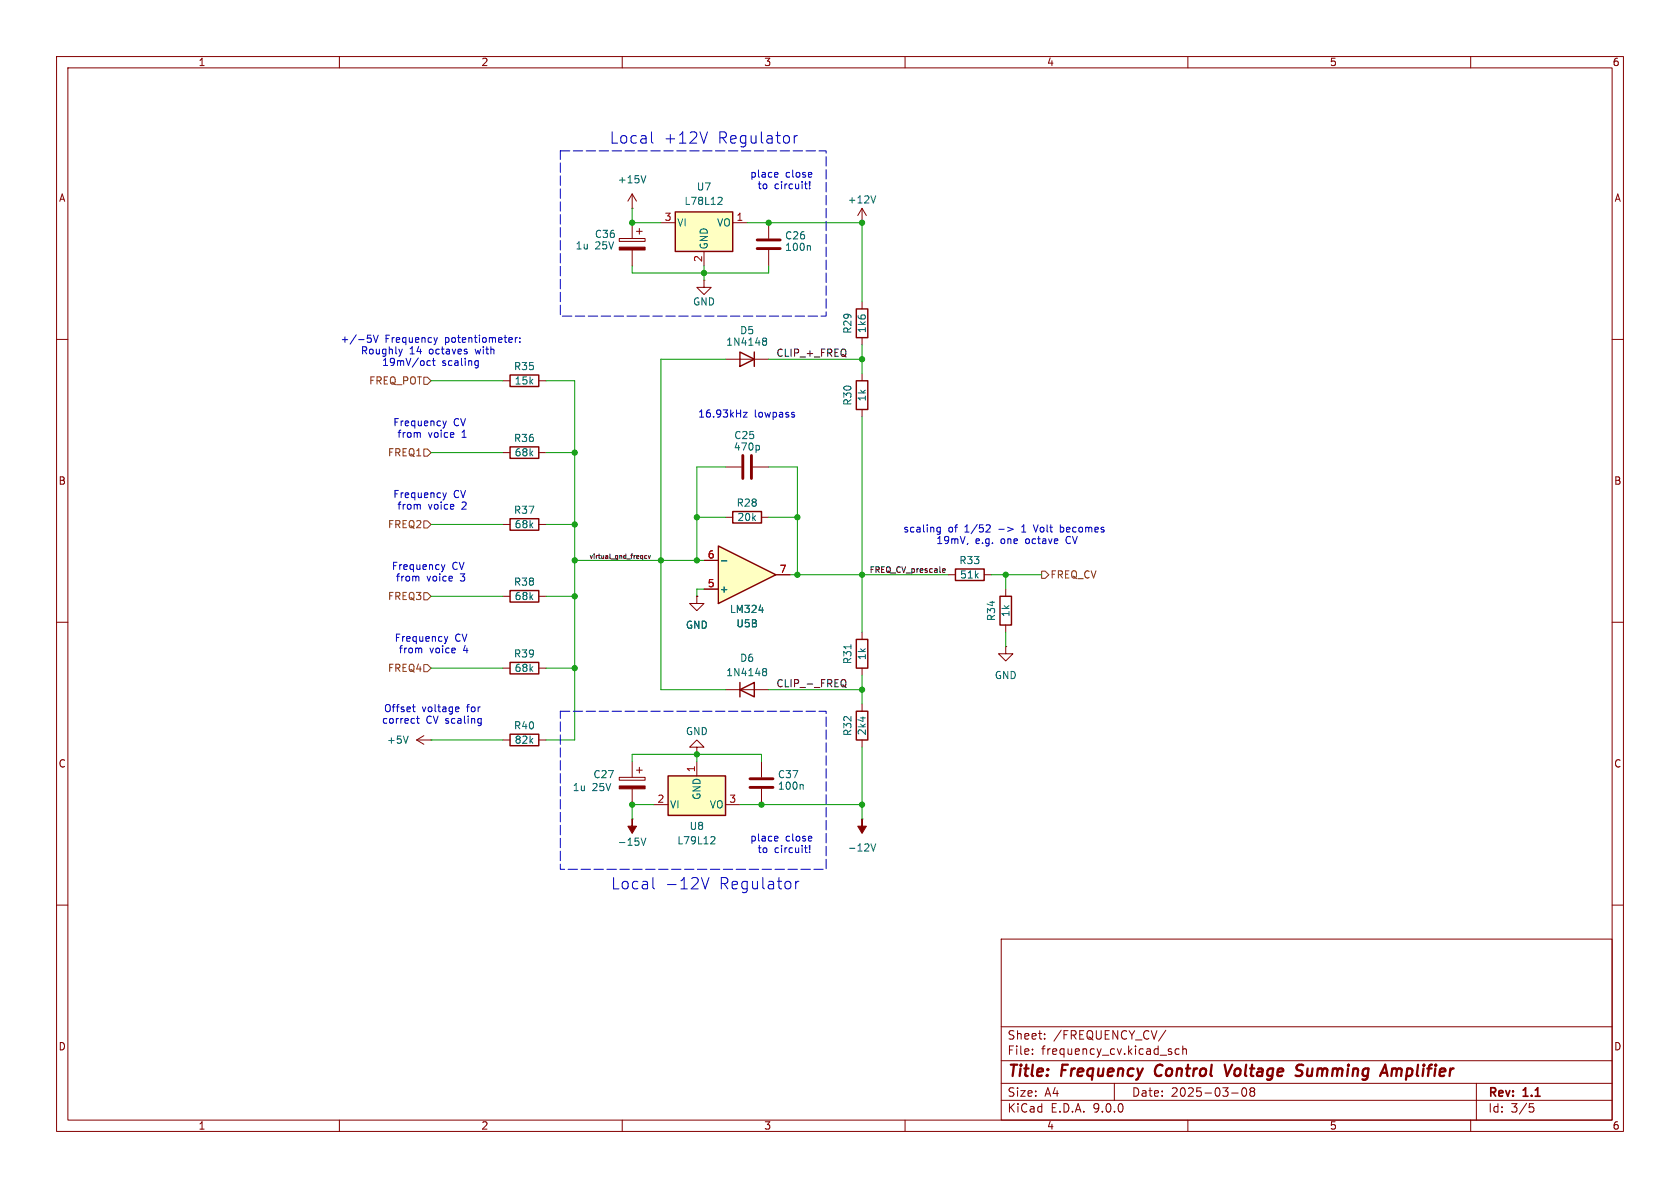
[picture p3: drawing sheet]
<svg xmlns="http://www.w3.org/2000/svg" width="297mm" height="210mm" viewBox="0 0 297 210" stroke-linecap="round" stroke-linejoin="round" font-family="sans-serif">
<g fill="none" stroke="#840000" stroke-width=".18">
<path d="M10 10h277v190h-277zM12 12h273v186h-273zM60 10v2M110 10v2M160 10v2M210 10v2M260 10v2M10 60h2M285 60h2M88.9 92.7h1.3M95.2 92.7h1.3M128.3 82.6h2.8"/>
<path d="M128.3 91.4h1.2M133.1 82.6h2.8M134.6 91.4h1.3M10 110h2M88.9 118.1h1.3M88.9 105.4h1.3M95.2 118.1h1.3M95.2 105.4h1.3M123.2 105.4v1.3h1.3l-1.3 1.3-1.3-1.3h1.3M123.2 105.4h.1M152.4 111.8v1.2M152.4 118.1v1.3"/>
<path d="M167.6 101.6h1.3M174 101.6h1.3M177.8 114.3v1.3h1.3l-1.3 1.2-1.3-1.2h1.3M177.8 114.3h.1M177.8 104.1v1.3M177.8 110.5v1.3M285 110h2M73.7 130.8h2.5M73.7 130.8l1.2 .8M74.9 130l-1.2 .8M76.2 130.8h.1M88.9 130.8h1.3"/>
<path d="M95.2 130.8h1.3M109.5 137.4h4.5v.5h-4.5zM111.8 134.6v2.8M111.8 139.4v2.8M112.5 136.1h1M113 135.6v1.1M123.2 132.1h1.3l-1.3-1.3-1.3 1.3h1.3v1.3M123.2 133.4h.1M128.3 121.9h7.6M134.6 134.6v2.8M134.6 139.4v2.8M152.4 124.5v1.2"/>
<path d="M152.4 130.8v1.3M111.8 144.8h.1M152.4 144.8h.1M10 160h2M177 166h108v32h-108zM285 160h2M60 198v2M110 198v2M160 198v2M177 194.5h108M177 191.5h108M177 187.5h108"/>
<path d="M177 181.5h108M182.5 186.3v.1M182.5 185.5v.1M184.7 183.6v.1M184.7 182.8v.1M197 191.5v3M206.1 182.1l-1.3 2M207 185.9l.2 .2-.2 .3M207 185.4l.1 .1M208.5 185.5l-.5-.1-.3 .3v.4l.2 .2h.6M209.1 185.5l.2-.1 .4 .1v.9M209.1 184.9v1.5"/>
<path d="M210 198v2M217.7 193.2h1.2M219.7 192.4a.81 .81 0 0 0 .3 1.4l.2-.1 .2-.5-.2-.8M221 192.4v.3l.2 .2M221.2 192.9l-.2 .3v.5l.2 .1 .5-.1 .1-.2-.1-.4-.2-.2M221.2 192.9h.3M221.7 192.4l.1 .3-.3 .2M260 198v2M261 191.5v6.5M270.4 195.1h.7M270.5 195.7h.4l.3 .3-.2 .5-.5 .1"/>
</g>
<path d="M204.5 188.5a1.27 1.27 0 0 0 0 1.6M216.5 188.2l.4 2 .9-2M229.3 189.1l.6 .2a.49 .49 0 0 1 .3 .5 .49 .49 0 0 1-.4 .4h-.5M230.4 188.3a.85 .85 0 0 0-1.1 .1M246.1 188.9l-.1 1.3M246.7 188.9l-.6 .2" fill="none" stroke="#840000" stroke-width=".4"/>
<path d="M131.3 80.5v4.1M132.8 80.5v4.1M132.6 139.2h4.1M132.6 137.7h4.1" fill="none" stroke="#840000" stroke-width=".51"/>
<path d="M134 78.7l.3 .3v.3l-.3 .3M134.9 118.7h.1M134.9 118.2h.4l.2 .1v.2l-.2 .2M135 118.7h.3M135 118.7l-.1 .1M135.3 118.7l.2 .3v.3l-.2 .2-.4-.1M150.4 114v.7M72.2 130.1l-.5 1.3M141.8 138.7l.2 .2v.6M113.3 148.2l.5 1.2 .4-1.2M154 149.2l.4 1.2 .4-1.2" fill="none" stroke="#006464" stroke-width=".18"/>
<path d="M90.2 91.7h5v2h-5zM129.5 90.4h5.1v2.1h-5.1zM90.2 117.1h5v2h-5zM90.2 104.4h5v2h-5zM151.4 113h2v5.1h-2zM168.9 100.6h5.1v2h-5.1zM176.8 105.4h2v5.1h-2zM90.2 129.8h5v2h-5zM130.8 121.9l2.5-1.2v2.5zM130.8 120.7v2.5M151.4 125.7h2v5.1h-2z" fill="none" stroke="#840000" stroke-width=".25"/>
<g fill="#840000" stroke="#840000" stroke-width=".18">
<path d="M111.8 144.8v1.3h.7l-.7 1.2-.8-1.2h.8z"/>
<path d="M109.5 138.9h4.5v.5h-4.5z"/>
<path d="M152.4 144.8v1.3h.8l-.8 1.2-.8-1.2h.8z"/>
</g>
<path d="M127 96.5l10.2 5.1-10.2 5.1z" fill="#ffffc2"/>
<path d="M127 96.5l10.2 5.1-10.2 5.1z" fill="none" stroke="#840000" stroke-width=".25"/>
<path d="M124.5 99.1h2.5M124.5 104.1h2.5M137.2 101.6h2.5" fill="none" stroke="#840000" stroke-width=".18"/>
<path d="M127.5 99.2h1M134.2 107.9h.8" fill="none" stroke="#006464" stroke-width=".18"/>
<path d="M118.1 137.2h10.2v6.9h-10.2z" fill="#ffffc2"/>
<path d="M118.1 137.2h10.2v6.9h-10.2z" fill="none" stroke="#840000" stroke-width=".25"/>
<path d="M111.8 39.4v2.8M109.5 42.2h4.5v.5h-4.5zM111.8 44.2v2.8M112.5 40.9h1M113 40.4v1M124.5 49.5v1.3h1.2l-1.2 1.3-1.3-1.3h1.3M124.5 49.5h.1M123.2 134.6v2.6M115.6 142.2h2.5M128.3 142.2h2.5" fill="none" stroke="#840000" stroke-width=".18"/>
<path d="M125.9 147.9l.4 .1 .1 .3-.8 .9h.8" fill="none" stroke="#006464" stroke-width=".18"/>
<path d="M109.5 43.7h4.5v.5h-4.5z" fill="#840000" stroke="#840000" stroke-width=".18"/>
<path d="M119.4 37.5h10.1v7h-10.1z" fill="#ffffc2"/>
<path d="M119.4 37.5h10.1v7h-10.1zM151.4 54.6h2v5.1h-2zM90.2 79h5v2h-5zM90.2 66.3h5v2h-5zM130.8 62.2l2.5 1.3-2.5 1.3zM133.3 62.2v2.6M151.4 67.3h2v5.1h-2z" fill="none" stroke="#840000" stroke-width=".25"/>
<g fill="none" stroke="#840000" stroke-width=".18">
<path d="M111.8 36.8h.1M111.8 34.3l-.8 1.3M111.8 34.3l.7 1.3M111.8 34.3v2.5M116.8 39.4h2.6M129.5 39.4h2.6M135.9 39.4v2.8M152.4 39.4h.1M152.4 36.8l-.8 1.3M152.4 36.8l.8 1.3M152.4 36.8v2.6M124.5 44.5v2.5"/>
<path d="M135.9 44.2v2.8M152.4 53.3v1.3M152.4 59.7v1.3M88.9 67.3h1.3M95.2 67.3h1.3M128.3 63.5h7.6M152.4 66v1.3M152.4 72.4v1.3M88.9 80h1.3M95.2 80h1.3M124.5 99.1h2.5M123.2 105.4h.1"/>
<path d="M124.5 104.1h2.5M137.2 101.6h2.5"/>
</g>
<path d="M114.2 31.1l-.4 1.2M127.1 34.9h.4l.2 .3-.8 .9h.8M154.8 34.6l-.4 1.3M134.9 59.8h.4l.2 .1v.2l-.2 .2M143.1 43.4l.2 .2v.7M134.9 60.2l.1 .1M135 60.3h.3M135 60.3l-.1 .1M135.3 60.3l.2 .2v.4l-.2 .1h-.4M127.5 99.2h1M134.2 107.9h.8" fill="none" stroke="#006464" stroke-width=".18"/>
<path d="M133.9 43.9h4M133.9 42.4h4" fill="none" stroke="#840000" stroke-width=".51"/>
<path d="M74.9 66.7h.7l.6 .6-.6 .6h-.7zM74.9 79.4h.7l.6 .6-.6 .6h-.7zM74.9 92.1h.7l.6 .6-.6 .6h-.7zM74.9 117.5h.7l.6 .6-.6 .6h-.7zM74.9 104.8h.7l.6 .6-.6 .6h-.7zM184.1 101h.7l.6 .6-.6 .6h-.7z" fill="none" stroke="#725600" stroke-width=".18"/>
<path d="M149.5 63l.1 .1M114.3 98.2h-.2l-.1 .2v.3h.3M114.6 98.2l.2 .5 .2-.5M166.7 101.1h.4M166.7 100.6l.3-.1 .1 .3-.5 .1M149 120.1a.43 .43 0 0 1 .5 .5v.4a.43 .43 0 0 1-.5 .4M149.1 121.1l.5 .4" fill="none" stroke="#0f0f0f" stroke-width=".18"/>
<g fill="none" stroke="#009600" stroke-width=".18">
<path d="M111.8 36.8v2.6h5M132.1 39.4h20.3v13.9M111.8 47v1.3h24.1v-1.3M124.5 47v2.5M76.2 67.3h12.7M96.5 67.3h5.1v63.5h-5.1M128.3 63.5h-11.5v58.4h11.5M135.9 63.5h16.5M152.4 61v5M152.4 73.7v38.1M76.2 80h12.7M76.2 92.7h12.7"/>
<path d="M96.5 80h5.1M96.5 92.7h5.1M101.6 99.1h22.9M123.2 91.4h5.1M128.3 82.6h-5.1v16.5M135.9 91.4h5.1M135.9 82.6h5.1v19M76.2 118.1h12.7M76.2 105.4h12.7M96.5 118.1h5.1M96.5 105.4h5.1M124.5 104.1h-1.3v1.3"/>
<path d="M139.7 101.6h27.9M152.4 119.4v5.1M175.3 101.6h8.8M177.8 101.6v2.5M177.8 111.8v2.5M76.2 130.8h12.7M111.8 134.6v-1.2h22.8v1.2M123.2 133.4v1.2M135.9 121.9h16.5M152.4 132.1v12.7M115.6 142.2h-3.8v2.6M130.8 142.2h21.6"/>
</g>
<g fill="none" stroke="#0000c2" stroke-width=".18">
<path d="M115.2 23.3v1.7l.3 .3M125.1 23.3l-.7 2M137.1 30.5h.4v.3l-.6 .1M137.5 31.3h-.4M140.4 24v1.3M141 24a.51 .51 0 0 0-.6 .4M142.2 32.5h.5M142.4 33.2l.3 .2M143.1 32.1v.8M143.1 33.2v.2M65.6 59.3h-.6l-.1 .6 .2-.2 .4 .1 .1 .2v.4l-.2 .1-.5-.1M66 59.3l.4 1.2 .5-1.2"/>
<path d="M76.7 59.7l.3 .8M77.3 59.7l-.3 .8M90.5 59.7l.1 .3-.6 .1M91.1 59.7v.8M91.5 59.7l-.4 .2M91.9 59.7v.2M70.5 61.7l.3 .9M70.8 62.6l-.1 .3M71.1 61.7l-.3 .9M74.1 76.5l.2 .1v.7M75.5 64.4l.2 .2h.4M76.1 63.8h-.4l-.2 .2"/>
<path d="M76.4 63.8h.5M76.6 63.3v1.1l.3 .2M77 60.5l-.1 .3M78.3 74.4l.3 .9M78.6 75.3l-.2 .3M78.9 74.4l-.3 .9M84.1 64.6h.4M84.1 63.8h.4M84.5 63.8v1l-.1 .2h-.3M91.9 60.4v.1M131.4 72.9h.7l-.7 .8h.7M140.1 72.9h.3"/>
<path d="M140.1 73.3l.3 .1 .1 .2-.2 .1h-.2M74.1 89.2l.2 .1v.7M78 99.8l.3 .9M78.3 87.1l.3 .9M78.6 88l-.2 .3M78.6 99.8l-.3 .9M78.9 87.1l-.3 .9M166.2 93.2v1l-.2 .3-.3-.1M166.2 93.3l-.3-.1-.3 .2 .1 .6h.5M171.1 96l-.1 .3M174.5 92.8h.4l.2 .3-.8 .9h.8M176.6 93.6h.9"/>
<path d="M178.1 93.2l1 .4-1 .3M180.6 94h.7M180.7 93.1h-.1M182.7 92.8l.4 1.2M187.5 94h.3M187.5 92.8v1.2M187.8 93.2l-.3 .1M73.9 101.9l.2 .1v.7M74.4 114.6l.2 .1v.7M78.3 100.7l-.1 .3M78.6 112.5l.3 .9M78.9 113.4l-.2 .3"/>
<path d="M79.2 112.5l-.3 .9M72.9 125h.5M73.1 124.5v1.1l.3 .2M73.6 127h.5M73.8 126.6v1.1l.3 .2M80.7 125h.4v.3l-.6 .1M81.1 125.8h-.4M84.7 127l.4 .1M85.1 127.8l-.4 .1M85.1 127v1l-.3 .3M115.4 155.1v1.7l.3 .3M124 155.1l.7 2 .6-2"/>
<path d="M137.1 147.8l.4 .1v.2l-.6 .1M137.5 148.6l-.4 .1M140.7 155.8v1.3M141.2 155.8a.51 .51 0 0 0-.5 .4M142.2 149.9h.5M142.4 150.5l.3 .2M143.1 150.6v.1M143.1 149.4v.8"/>
</g>
<path d="M99.1 26.7h46.9v29.2h-46.9zM99.1 125.7h46.9v28h-46.9z" fill="none" stroke="#0000c2" stroke-width=".18" stroke-dasharray="1.7 .6"/>
<g fill="#009600" stroke="#009600" stroke-width=".18">
<circle cx="101.6" cy="92.7" r=".46"/>
<circle cx="101.6" cy="80" r=".46"/>
<circle cx="101.6" cy="99.1" r=".46"/>
<circle cx="101.6" cy="105.4" r=".46"/>
<circle cx="101.6" cy="118.1" r=".46"/>
<circle cx="124.5" cy="48.3" r=".46"/>
<circle cx="135.9" cy="39.4" r=".46"/>
<circle cx="152.4" cy="39.4" r=".46"/>
<circle cx="111.8" cy="39.4" r=".46"/>
<circle cx="152.4" cy="142.2" r=".46"/>
<circle cx="134.6" cy="142.2" r=".46"/>
<circle cx="111.8" cy="142.2" r=".46"/>
<circle cx="123.2" cy="133.4" r=".46"/>
<circle cx="152.4" cy="63.5" r=".46"/>
<circle cx="152.4" cy="101.6" r=".46"/>
<circle cx="177.8" cy="101.6" r=".46"/>
<circle cx="123.2" cy="99.1" r=".46"/>
<circle cx="141" cy="101.6" r=".46"/>
<circle cx="141" cy="91.4" r=".46"/>
<circle cx="152.4" cy="121.9" r=".46"/>
<circle cx="123.2" cy="91.4" r=".46"/>
<circle cx="116.8" cy="99.1" r=".46"/>
</g>
<g font-size="2.8" fill="#0000c2">
<text x="107.7" y="25.6">Local</text>
<text x="117.3" y="25.6">+12V</text>
<text x="126.9" y="25.6">Regulator</text>
<text x="108" y="157.4">Local</text>
<text x="117.6" y="157.4">-12V</text>
<text x="127.1" y="157.4">Regulator</text>
</g>
<g font-size="2.8" fill="#840000">
<text x="178" y="190.9">Title:</text>
<text x="187.7" y="190.9">Frequency</text>
<text x="205" y="190.9">Control</text>
<text x="218.2" y="190.9">Voltage</text>
<text x="231.6" y="190.9">Summing</text>
<text x="247.5" y="190.9">Amplifier</text>
</g>
<g font-size="2.1" fill="#840000">
<text x="178" y="184">Sheet:</text>
<text x="186.2" y="184">/FREQUENCY_CV/</text>
<text x="178" y="186.7">File:</text>
<text x="184.1" y="186.7">frequency_cv.kicad_sch</text>
<text x="178" y="196.9">KiCad</text>
<text x="178" y="194.1">Size:</text>
<text x="184.7" y="194.1">A4</text>
<text x="185.7" y="196.9">E.D.A.</text>
<text x="193.3" y="196.9">9.0.0</text>
<text x="200" y="194.1">Date:</text>
<text x="207" y="194.1">2025-03-08</text>
<text x="263" y="194.3">Rev:</text>
<text x="263" y="196.9">Id:</text>
<text x="267.1" y="196.9">3/5</text>
<text x="269.4" y="194.3">1.1</text>
</g>
<g font-size="1.8" fill="#840000">
<text x="35" y="11.9">1</text>
<text x="85" y="11.9">2</text>
<text x="135" y="11.9">3</text>
<text x="185" y="11.9">4</text>
<text x="235" y="11.9">5</text>
<text x="285" y="11.9">6</text>
<text x="10.3" y="35.9">A</text>
<text x="285.3" y="35.9">A</text>
<text x="10.3" y="85.9">B</text>
<text x="285.3" y="85.9">B</text>
<text x="10.3" y="135.9">C</text>
<text x="285.3" y="135.9">C</text>
<text x="10.3" y="185.9">D</text>
<text x="285.3" y="185.9">D</text>
<text x="35" y="199.9">1</text>
<text x="85" y="199.9">2</text>
<text x="135" y="199.9">3</text>
<text x="185" y="199.9">4</text>
<text x="235" y="199.9">5</text>
<text x="285" y="199.9">6</text>
</g>
<g font-size="1.8" fill="#006464">
<text x="109.1" y="32.6">+15V</text>
<text x="123.1" y="33.9">U7</text>
<text x="119.6" y="40.2">VI</text>
<text x="120.9" y="36.4">L78L12</text>
<text x="126.7" y="40.2">VO</text>
<text x="149.8" y="36.2">+12V</text>
<text x="101.7" y="44.3">1u</text>
<text x="105.1" y="42.3">C36</text>
<text x="105.2" y="44.3">25V</text>
<text x="125.3" y="44.2" transform="rotate(-90 125.3 44.2)">GND</text>
<text x="138.7" y="44.6">100n</text>
<text x="138.7" y="42.5">C26</text>
<text x="122.4" y="54.2">GND</text>
<text x="130.7" y="59.3">D5</text>
<text x="150.7" y="59.1" transform="rotate(-90 150.7 59.1)">R29</text>
<text x="153.3" y="59" transform="rotate(-90 153.3 59)">1k6</text>
<text x="90.8" y="65.6">R35</text>
<text x="128.3" y="61.3">1N4148</text>
<text x="90.9" y="68.2">15k</text>
<text x="150.7" y="71.8" transform="rotate(-90 150.7 71.8)">R30</text>
<text x="153.3" y="71.1" transform="rotate(-90 153.3 71.1)">1k</text>
<text x="129.7" y="77.8">C25</text>
<text x="90.8" y="78.3">R36</text>
<text x="90.9" y="80.9">68k</text>
<text x="129.6" y="79.9">470p</text>
<text x="130.1" y="89.8">R28</text>
<text x="90.8" y="91">R37</text>
<text x="90.9" y="93.6">68k</text>
<text x="130.3" y="92.3">20k</text>
<text x="169.5" y="99.9">R33</text>
<text x="90.8" y="103.7">R38</text>
<text x="90.9" y="106.3">68k</text>
<text x="127.1" y="105">+</text>
<text x="169.6" y="102.5">51k</text>
<text x="121.2" y="111.4">GND</text>
<text x="128.9" y="108.6">LM324</text>
<text x="130.1" y="111.1">U5B</text>
<text x="176.1" y="109.9" transform="rotate(-90 176.1 109.9)">R34</text>
<text x="178.7" y="109.2" transform="rotate(-90 178.7 109.2)">1k</text>
<text x="90.8" y="116.4">R39</text>
<text x="90.9" y="119">68k</text>
<text x="128.3" y="119.7">1N4148</text>
<text x="130.7" y="117.2">D6</text>
<text x="150.7" y="117.5" transform="rotate(-90 150.7 117.5)">R31</text>
<text x="153.3" y="116.8" transform="rotate(-90 153.3 116.8)">1k</text>
<text x="175.8" y="120.2">GND</text>
<text x="68.3" y="131.7">+5V</text>
<text x="90.8" y="129.1">R40</text>
<text x="90.9" y="131.7">82k</text>
<text x="121.2" y="130.1">GND</text>
<text x="150.7" y="130.2" transform="rotate(-90 150.7 130.2)">R32</text>
<text x="153.3" y="130.1" transform="rotate(-90 153.3 130.1)">2k4</text>
<text x="104.8" y="137.8">C27</text>
<text x="137.4" y="137.8">C37</text>
<text x="101.2" y="140.1">1u</text>
<text x="104.7" y="140.1">25V</text>
<text x="118.4" y="143.1">VI</text>
<text x="124.1" y="141.5" transform="rotate(-90 124.1 141.5)">GND</text>
<text x="125.4" y="143.1">VO</text>
<text x="137.4" y="139.8">100n</text>
<text x="109.1" y="149.7">-15V</text>
<text x="119.6" y="149.5">L79L12</text>
<text x="121.8" y="146.9">U8</text>
<text x="149.8" y="150.7">-12V</text>
</g>
<g font-size="1.8" fill="#0000c2">
<text x="132.5" y="31.5">place</text>
<text x="133.8" y="33.5">to</text>
<text x="136.9" y="33.5">circuit!</text>
<text x="138.8" y="31.5">close</text>
<text x="60.1" y="60.7">+/-5V</text>
<text x="63.7" y="62.7">Roughly</text>
<text x="67.5" y="64.8">19mV/oct</text>
<text x="68" y="60.7">Frequency</text>
<text x="72.4" y="62.7">14</text>
<text x="76" y="62.7">octaves</text>
<text x="78.1" y="64.8">scaling</text>
<text x="78.8" y="60.7">potentiometer:</text>
<text x="84.3" y="62.7">with</text>
<text x="69.4" y="75.4">Frequency</text>
<text x="70.2" y="77.5">from</text>
<text x="75.7" y="77.5">voice</text>
<text x="80.2" y="75.4">CV</text>
<text x="81.7" y="77.5">1</text>
<text x="123.3" y="74">16.93kHz</text>
<text x="133.3" y="74">lowpass</text>
<text x="69.4" y="88.1">Frequency</text>
<text x="80.2" y="88.1">CV</text>
<text x="70.2" y="90.2">from</text>
<text x="75.7" y="90.2">voice</text>
<text x="81.7" y="90.2">2</text>
<text x="159.6" y="94.3">scaling</text>
<text x="167.6" y="94.3">of</text>
<text x="170.6" y="94.3">1/52</text>
<text x="181.1" y="94.3">1</text>
<text x="183.5" y="94.3">Volt</text>
<text x="188.3" y="94.3">becomes</text>
<text x="69.2" y="100.8">Frequency</text>
<text x="79.9" y="100.8">CV</text>
<text x="165.4" y="96.4">19mV,</text>
<text x="172.4" y="96.4">e.g.</text>
<text x="177" y="96.4">one</text>
<text x="181.6" y="96.4">octave</text>
<text x="188.9" y="96.4">CV</text>
<text x="69.9" y="102.9">from</text>
<text x="75.4" y="102.9">voice</text>
<text x="81.5" y="102.9">3</text>
<text x="69.7" y="113.5">Frequency</text>
<text x="80.4" y="113.5">CV</text>
<text x="70.4" y="115.6">from</text>
<text x="75.9" y="115.6">voice</text>
<text x="82" y="115.6">4</text>
<text x="67.8" y="126">Offset</text>
<text x="74.6" y="126">voltage</text>
<text x="82.7" y="126">for</text>
<text x="67.4" y="128">correct</text>
<text x="75.3" y="128">CV scaling</text>
<text x="132.5" y="148.8">place</text>
<text x="138.8" y="148.8">close</text>
<text x="133.8" y="150.9">to</text>
<text x="136.9" y="150.9">circuit!</text>
</g>
<g font-size="1.8" fill="#a90000">
<text x="117.4" y="39.1">3</text>
<text x="130.1" y="39.1">1</text>
<text x="124.2" y="46.4" transform="rotate(-90 124.2 46.4)">2</text>
<text x="125" y="98.8">6</text>
<text x="137.7" y="101.3">7</text>
<text x="125" y="103.9">5</text>
<text x="122.9" y="136.6" transform="rotate(-90 122.9 136.6)">1</text>
<text x="116.1" y="142">2</text>
<text x="128.8" y="142">3</text>
</g>
<g font-size="1.8" fill="#0f0f0f">
<text x="137.2" y="63.2">CLIP_+_FREQ</text>
<text x="137.2" y="121.6">CLIP_-_FREQ</text>
</g>
<g font-size="1.8" fill="#725600">
<text x="65.2" y="68.2">FREQ_POT</text>
<text x="68.5" y="80.9">FREQ1</text>
<text x="68.5" y="93.6">FREQ2</text>
<text x="68.5" y="106.3">FREQ3</text>
<text x="185.6" y="102.5">FREQ_CV</text>
<text x="68.5" y="119">FREQ4</text>
</g>
<text font-size="1.4" fill="#0f0f0f" x="153.7" y="101.3">FREQ_CV_prescale</text>
<text font-size="1.1" fill="#0f0f0f" x="104.1" y="98.8">virtual_gnd_freqcv</text>
</svg>
